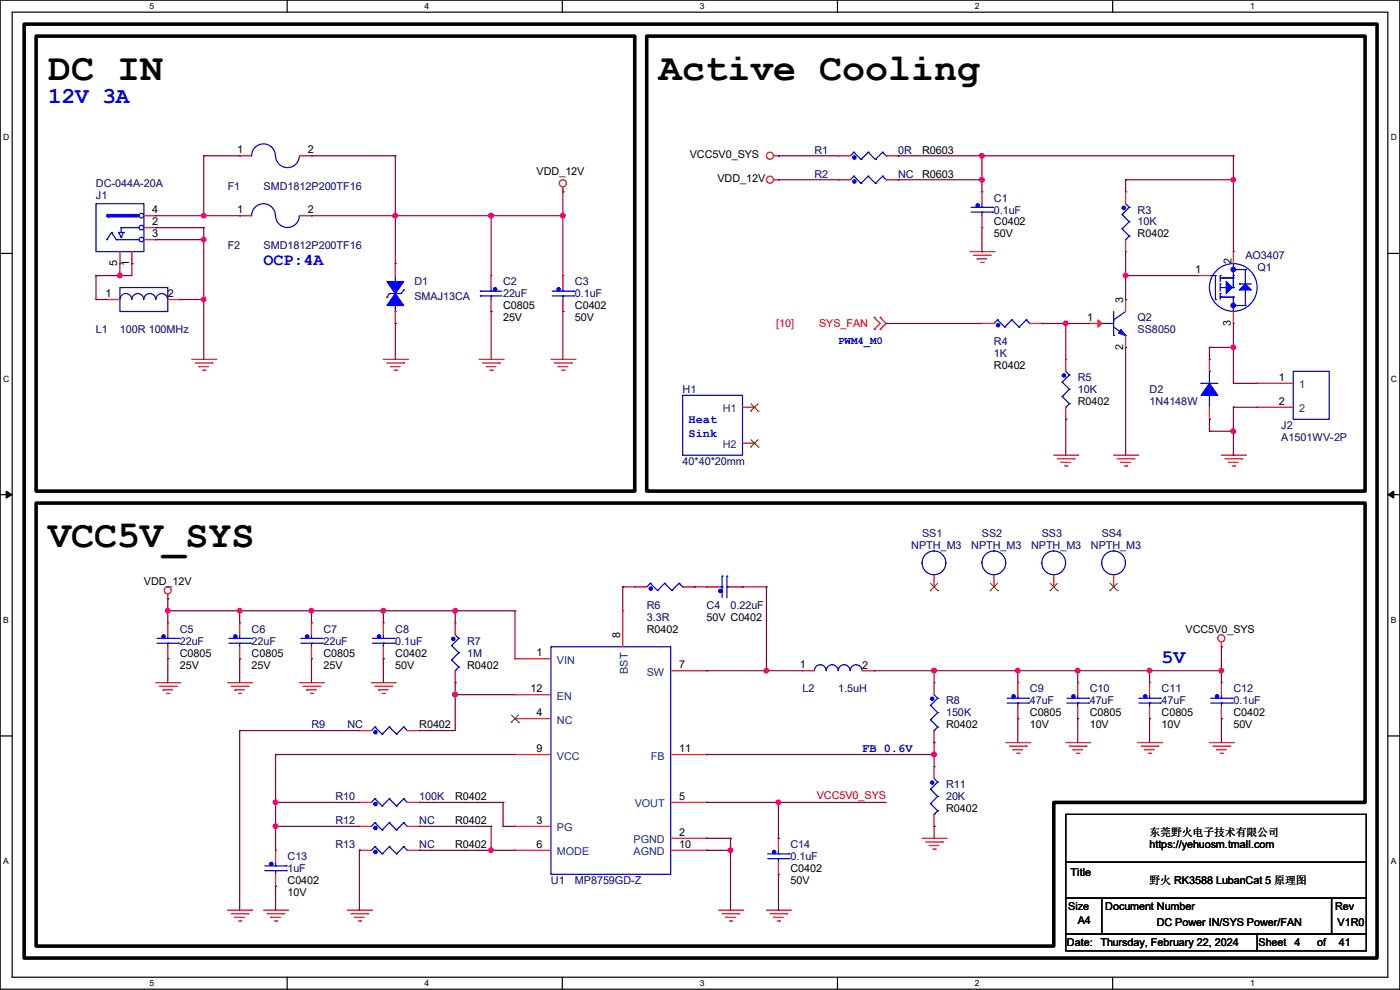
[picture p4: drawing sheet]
<svg xmlns="http://www.w3.org/2000/svg" width="297mm" height="210mm" viewBox="0 0 297 210" stroke-linecap="round" stroke-linejoin="round" font-family="sans-serif">
<path d="M0 0h297v209.8h-297zM2.6 2.6h291.8v204.7h-291.8z" fill="none" stroke="#000" stroke-width=".25"/>
<g fill="#fff">
<path d="M31.7 .3h1v2h-1z"/>
<path d="M31.7 207.6h1v1.9h-1z"/>
</g>
<path d="M60.9 0v2.6M60.9 207.3v2.5" fill="none" stroke="#000" stroke-width=".25"/>
<g fill="#fff">
<path d="M90.1 .3h1v2h-1z"/>
<path d="M90.1 207.6h1v1.9h-1z"/>
</g>
<path d="M119.3 0v2.6M119.3 207.3v2.5" fill="none" stroke="#000" stroke-width=".25"/>
<g fill="#fff">
<path d="M148.5 .3h.9v2h-.9z"/>
<path d="M148.5 207.6h.9v1.9h-.9z"/>
</g>
<path d="M177.7 0v2.6M177.7 207.3v2.5" fill="none" stroke="#000" stroke-width=".25"/>
<g fill="#fff">
<path d="M206.8 .3h1v2h-1z"/>
<path d="M206.8 207.6h1v1.9h-1z"/>
</g>
<path d="M236.1 0v2.6M236.1 207.3v2.5" fill="none" stroke="#000" stroke-width=".25"/>
<g fill="#fff">
<path d="M265.2 .3h1v2h-1z"/>
<path d="M265.2 207.6h1v1.9h-1z"/>
<path d="M.7 28.2h1.2v1.9h-1.2z"/>
<path d="M295.1 28.2h1.2v1.9h-1.2z"/>
<path d="M.7 79.3h1.2v2h-1.2z"/>
<path d="M295.1 79.3h1.2v2h-1.2z"/>
</g>
<path d="M0 53.8h2.6M294.4 53.8h2.6" fill="none" stroke="#000" stroke-width=".25"/>
<g fill="#fff">
<path d="M.7 130.5h1.2v2h-1.2z"/>
<path d="M295.1 130.5h1.1v2h-1.1z"/>
</g>
<path d="M0 104.9h2.6M294.4 104.9h2.6" fill="none" stroke="#000" stroke-width=".25"/>
<path d="M1.3 104.2l1.3 .7-1.3 .8zM294.4 104.9l1.3-.7v1.5z" fill="#000" stroke="#000" stroke-width=".21"/>
<g fill="#fff">
<path d="M.7 181.7h1.2v2h-1.2z"/>
<path d="M295.1 181.7h1.1v2h-1.1z"/>
</g>
<path d="M0 156.1h2.6M294.4 156.1h2.6M226.1 172.8h63.8v10.1h-63.8zM226.1 182.9h63.8v7.6h-63.8zM226.1 190.5h7.6v7.7h-7.6zM226.1 198.2h40.6v3.5h-40.6zM233.7 190.5h48.8v7.7h-48.8zM266.7 198.2h23.2v3.5h-23.2zM282.5 190.5h7.4v7.7h-7.4z" fill="none" stroke="#000" stroke-width=".25"/>
<path d="M5.1 5.1h287v198.1h-287zM7.7 7.7h127v96.5h-127zM137.2 7.7h152.4v96.5h-152.4zM7.7 106.7h281.9v63.5h-66v30.5h-215.9z" fill="none" stroke="#000" stroke-width=".76"/>
<g fill="none" stroke="#f00" stroke-width=".25">
<path d="M119.4 39.7v1M164.1 38.1h1M164.1 33.1h1M165.1 38.1h.1M165.1 33.1h.1M119.4 40.7h.1M205.8 53.4h5.1M206.5 54.1h3.6M207.3 54.9h.1M207.3 54.9h2M208.1 55.7h.5M208.6 55.7h.1"/>
<path d="M210.1 54.1h.1M210.9 53.4h.1M40.7 76.2h5.1M41.4 77h3.6M42.2 77.8h.1M42.2 77.8h2M43 78.5h.5M43.5 78.5h.1M45 77h.1M45.8 76.2h.1M81.3 76.2h5.1M82.1 77h3.5"/>
<path d="M82.8 77.8h.1M82.8 77.8h2.1M83.6 78.5h.5M84.1 78.5h.1M85.6 77h.1M86.4 76.2h.1M101.6 76.2h5.1M102.4 77h3.6M103.2 77.8h.1M103.2 77.8h2M103.9 78.5h.5M104.4 78.5h.1"/>
<path d="M106 77h.1M106.7 76.2h.1M116.9 76.2h5.1M117.6 77h3.6M118.4 77.8h.1M118.4 77.8h2M119.2 78.5h.5M119.7 78.5h.1M121.2 77h.1M122 76.2h.1M185.5 69.9h.1M185.5 67.4h.1"/>
<path d="M185.5 67.4l1.2 1.2-1.2 1.3M186.7 67.4h.1M186.7 69.9h.1M186.7 67.4l1.3 1.2-1.3 1.3M223.6 96.6h5M224.3 97.3h3.6M225.1 98.1h.1M225.1 98.1h2M225.8 98.8h.6M226.4 98.8h.1M227.9 97.3h.1M228.6 96.6h.1"/>
<path d="M236.3 96.6h5M237 97.3h3.6M237.8 98.1h.1M237.8 98.1h2M238.5 98.8h.6M239.1 98.8h.1M240.6 97.3h.1M241.3 96.6h.1M259.1 96.6h5.1M259.9 97.3h3.5M260.6 98.1h.1M260.6 98.1h2.1"/>
<path d="M261.4 98.8h.5M261.9 98.8h.1M263.4 97.3h.1M264.2 96.6h.1M35.6 127h.1M35.6 126v1M259.1 137.2h.1M259.1 136.2v1M33.1 144.8h5M33.8 145.6h3.6M34.6 146.3h.1M34.6 146.3h2"/>
<path d="M35.3 147.1h.6M35.9 147.1h.1M37.4 145.6h.1M38.1 144.8h.1M48.3 144.8h5.1M49.1 145.6h3.5M49.8 146.3h.1M49.8 146.3h2.1M50.6 147.1h.5M51.1 147.1h.1M52.6 145.6h.1M53.4 144.8h.1"/>
<path d="M63.5 144.8h5.1M64.3 145.6h3.6M65.1 146.3h.1M65.1 146.3h2M65.8 147.1h.5M66.3 147.1h.1M67.9 145.6h.1M68.6 144.8h.1M76.2 155h.1M76.2 155h2.6M78.8 144.8h5.1M79.5 145.6h3.6"/>
<path d="M80.3 146.3h.1M80.3 146.3h2M81.1 147.1h.5M81.6 147.1h.1M83.1 145.6h.1M83.9 144.8h.1M86.4 155h2.5M88.9 155h.1M213.4 157.5h5.1M214.2 158.3h3.5M214.9 159h.1M214.9 159h2.1"/>
<path d="M215.7 159.8h.5M216.2 159.8h.1M217.7 158.3h.1M218.5 157.5h.1M226.1 157.5h5.1M226.9 158.3h3.5M227.6 159h.1M227.6 159h2.1M228.4 159.8h.5M228.9 159.8h.1M230.4 158.3h.1M231.2 157.5h.1"/>
<path d="M241.3 157.5h5.1M242.1 158.3h3.6M242.9 159h.1M242.9 159h2M243.6 159.8h.5M244.1 159.8h.1M245.7 158.3h.1M246.4 157.5h.1M256.6 157.5h5.1M257.3 158.3h3.6M258.1 159h.1M258.1 159h2"/>
<path d="M258.9 159.8h.5M259.4 159.8h.1M260.9 158.3h.1M261.7 157.5h.1M195.6 177.8h5.1M196.4 178.6h3.5M197.1 179.4h.1M197.1 179.4h2.1M199.9 178.6h.1M200.7 177.8h.1M48.3 193.1h5.1M49.1 193.8h3.5"/>
<path d="M49.8 194.6h.1M49.8 194.6h2.1M50.6 195.4h.5M51.1 195.4h.1M52.6 193.8h.1M53.4 193.1h.1M55.9 193.1h5.1M56.7 193.8h3.5M57.4 194.6h.1M57.4 194.6h2.1M58.2 195.4h.5M58.7 195.4h.1"/>
<path d="M60.2 193.8h.1M61 193.1h.1M73.7 193.1h5.1M74.5 193.8h3.5M75.2 194.6h.1M75.2 194.6h2.1M76 195.4h.5M76.5 195.4h.1M78 193.8h.1M78.8 193.1h.1M152.4 193.1h5.1M153.2 193.8h3.6"/>
<path d="M154 194.6h.1M154 194.6h2M154.7 195.4h.5M155.2 195.4h.1M156.8 193.8h.1M157.5 193.1h.1M162.6 193.1h5.1M163.4 193.8h3.5M164.1 194.6h.1M164.1 194.6h2.1M164.9 195.4h.5M165.4 195.4h.1"/>
<path d="M166.9 193.8h.1M167.7 193.1h.1M197.9 180.1h.5M198.4 180.1h.1"/>
<circle cx="119.4" cy="38.9" r=".74"/>
<circle cx="163.3" cy="38.1" r=".74"/>
<circle cx="163.3" cy="33" r=".74"/>
<circle cx="35.6" cy="125.2" r=".74"/>
<circle cx="259.1" cy="135.4" r=".74"/>
</g>
<path d="M79.5 154.2h.1M79.5 154.2l-.7 .8M79.5 154.2l1.6 1.5M81.1 155.7h.1M82.6 154.2h.1M82.6 154.2l-1.5 1.5M82.6 154.2l1.5 1.5M84.1 155.7h.1M85.6 154.2h.1M85.6 154.2l-1.5 1.5M85.6 154.2l.8 .8M86.4 155h.1" fill="none" stroke="#00f" stroke-width=".25"/>
<circle cx="79.6" cy="155.3" r=".36" fill="#00f" stroke="#00f" stroke-width=".25"/>
<path d="M22.9 45.8h6.4" fill="none" stroke="#00f" stroke-width=".76"/>
<circle cx="22.9" cy="45.8" r=".38" fill="#00f"/>
<g fill="none" stroke="#00f" stroke-width=".25">
<path d="M53.4 33.1a2.52 2.52 0 0 1 2.5-2.6 2.52 2.52 0 0 1 2.5 2.6M58.5 33.1a2.52 2.52 0 0 0 2.5 2.5 2.52 2.52 0 0 0 2.5-2.5M181.1 32.3h.1M181.1 37.4h.1M181.1 32.3l-.7 .8M181.1 32.3l1.6 1.5M181.1 37.4l-.7 .7M181.1 37.4l1.6 1.5M182.7 33.8h.1M182.7 38.9h.1M184.2 32.3h.1M184.2 37.4h.1"/>
<path d="M184.2 32.3l-1.5 1.5M184.2 32.3l1.5 1.5M184.2 37.4l-1.5 1.5M184.2 37.4l1.5 1.5M185.7 33.8h.1M185.7 38.9h.1M187.2 32.3h.1M187.2 37.4h.1M187.2 32.3l-1.5 1.5M187.2 32.3l.8 .8M187.2 37.4l-1.5 1.5M187.2 37.4l.8 .7"/>
<path d="M188 33.1h.1M188 38.1h.1M20.4 43.2h10.1v10.2h-10.1zM22.6 50.8h.1M23.7 49.3h.1M23.7 49.3l1 1.5M23.7 49.3l-1.1 1.5M24.7 50.8h.1M24.7 50.8h4.8M25.2 49.3h.1M25.2 49.3l.5 1M25.2 49.3h1"/>
<path d="M25.7 48.3h.1M25.7 50.3h.1M25.7 49.3h.1M25.7 48.3h3.8M25.7 48.3v1M26.2 49.3h.1M26.2 49.3l-.5 1M53.4 45.8a2.52 2.52 0 0 1 2.5-2.6 2.52 2.52 0 0 1 2.5 2.6M58.5 45.8a2.52 2.52 0 0 0 2.5 2.5 2.52 2.52 0 0 0 2.5-2.5M83.9 59.7h.1M83.9 58.5v1.2M206 45h4.6"/>
<path d="M206 44h4.6M208.3 45h.1M208.3 44h.1M208.3 43.2v.8M208.3 45v.8M210.6 45h.1M210.6 44h.1M238 45.5h.1M238 48.6h.1M238 45.5l1.6 1.5M238 48.6l1.6 1.5M238.8 50.8h.1"/>
<path d="M238.8 43.2l.8 .8M239.6 44h.1M239.6 47h.1M239.6 50.1h.1M239.6 44l-1.6 1.5M239.6 47l-1.6 1.6M239.6 50.1l-.8 .7M256.6 58.5h1.3M257.9 58.5h.1M257.9 58.5v5M258.9 58.5h.1M258.9 59h2.8"/>
<path d="M258.9 58.5v1.2M261.4 59h.1M261.7 58.5h.1M261.7 59h.1M261.7 55.9h.1M261.7 55.9v5.1M261.7 57.2h2.5M264.2 57.2h.1M264.2 57.2v3M25.4 61h10.2v5.1h-10.2zM27.9 63.5a1.25 1.25 0 0 0-1.2-1.2 1.25 1.25 0 0 0-1.3 1.2M35.6 63.5a1.27 1.27 0 0 0-1.3-1.2 1.27 1.27 0 0 0-1.3 1.2 1.27 1.27 0 0 0-1.3-1.2 1.27 1.27 0 0 0-1.2 1.2 1.25 1.25 0 0 0-1.3-1.2 1.25 1.25 0 0 0-1.2 1.2"/>
<path d="M82.1 63h.1M82.6 62.3h.1M82.6 62.3l-.5 .7M83.9 66.1h.1M83.9 64.8v1.3M85.6 61.5h.1M85.6 61.5l-.5 .8h-2.5M101.9 62.8h.1M101.9 61.8h.1M101.9 62.8h4.6M101.9 61.8h4.6M104.2 62.8h.1"/>
<path d="M104.2 61.8h.1M104.2 61v.8M104.2 62.8v.7M117.1 62.8h4.6M117.1 61.8h4.6M119.4 62.8h.1M119.4 61.8h.1M119.4 61v.8M119.4 62.8v.7M121.7 62.8h.1M121.7 61.8h.1M211.6 67.9h.1"/>
<path d="M211.6 67.9l-.7 .7M211.6 67.9l1.5 1.5M213.1 69.4h.1M214.7 67.9h.1M214.7 67.9l-1.6 1.5M214.7 67.9l1.5 1.5M216.2 69.4h.1M217.7 67.9h.1M217.7 67.9l-1.5 1.5M217.7 67.9l.8 .7M218.5 68.6h.1M226.1 78.8l.8 .7"/>
<path d="M226.9 79.5h.1M226.9 79.5l-1.6 1.6M233.7 68.6h.1M233.7 68.6h2.6M236.3 67.9h.1M236.3 71.2h.1M236.3 69.4l2.5 1.8M236.3 66.1v5.1M238.8 71.2h.1M238.8 66.1l-2.5 1.8M256.6 78.8h.1M256.6 78.8v2.5"/>
<path d="M257.9 63.5h.1M258.9 63h.1M258.9 60.2h.1M258.9 62.3h.1M258.9 63h2.8M258.9 61h2.8M258.9 60.2v1.6M258.9 62.3v1.2M259.1 63h.1M261.7 63h.1M261.7 61h.1M261.7 63v3.1"/>
<path d="M261.7 64.8h2.5M262.9 60.2h.1M262.9 60.2h2.6M264.2 61.5h.1M264.2 64.8h.1M264.2 61.5v3.3M274.4 78.8h7.6v10.1h-7.6zM144.8 83.9h12.7v12.7h-12.7zM225.3 81.1h.1M225.3 84.1h.1M225.3 81.1l1.6 1.5M225.3 84.1l1.6 1.5"/>
<path d="M226.1 86.4h.1M226.9 82.6h.1M226.9 85.6h.1M226.9 82.6l-1.6 1.5M226.9 85.6l-.8 .8M254.8 81.3h.1M254.8 81.3h3.6M256.6 83.9h.1M256.6 83.9v2.5M33.3 136.4h4.6M33.3 135.4h4.6M35.6 136.4h.1"/>
<path d="M35.6 135.4h.1M35.6 134.7v.7M35.6 136.4v.8M37.9 136.4h.1M37.9 135.4h.1M48.6 136.4h4.5M48.6 135.4h4.5M50.8 136.4h.1M50.8 135.4h.1M50.8 134.7v.7M50.8 136.4v.8M53.1 136.4h.1"/>
<path d="M53.1 135.4h.1M63.8 136.4h4.6M63.8 135.4h4.6M66.1 136.4h.1M66.1 135.4h.1M66.1 134.7v.7M66.1 136.4v.8M68.4 136.4h.1M68.4 135.4h.1M79 136.4h4.6M79 135.4h4.6M81.3 136.4h.1"/>
<path d="M81.3 135.4h.1M81.3 134.7v.7M81.3 136.4v.8M83.6 136.4h.1M83.6 135.4h.1M95.8 136.9h.1M95.8 140h.1M95.8 136.9l1.5 1.6M95.8 140l1.5 1.5M96.6 134.7l.7 .7M97.3 135.4h.1M97.3 138.5h.1"/>
<path d="M97.3 135.4l-1.5 1.5M97.3 138.5l-1.5 1.5M116.9 137.2h25.4v48.3h-25.4zM138 123.7h.1M138 123.7l-.8 .8M138 123.7l1.5 1.6M139.5 125.3h.1M141 123.7h.1M141 123.7l-1.5 1.6M141 123.7l1.5 1.6M142.5 125.3h.1M144.1 123.7h.1"/>
<path d="M144.1 123.7l-1.6 1.6M144.1 123.7l.7 .8M144.8 124.5h.1M152.4 124.5h.8M153.2 122.2h.1M153.2 124.5h.1M153.2 122.2v4.6M154.2 122.2h.1M154.2 124.5h.1M154.2 122.2v4.6M154.2 124.5h.8M96.6 142.3h.1"/>
<path d="M97.3 141.5h.1M97.3 141.5l-.7 .8M175.3 142.3a1.25 1.25 0 0 0-1.3-1.3 1.25 1.25 0 0 0-1.2 1.3M177.8 142.3a1.25 1.25 0 0 0-1.2-1.3 1.25 1.25 0 0 0-1.3 1.3M180.3 142.3a1.25 1.25 0 0 0-1.2-1.3 1.25 1.25 0 0 0-1.3 1.3M182.9 142.3a1.25 1.25 0 0 0-1.3-1.3 1.25 1.25 0 0 0-1.2 1.3M197.4 149.6h.1M197.4 152.7h.1M197.4 149.6l1.5 1.6M197.4 152.7l1.5 1.5M198.2 155h.1M198.2 147.4l.7 .7"/>
<path d="M198.9 148.1h.1M198.9 151.2h.1M198.9 154.2h.1M198.9 148.1l-1.5 1.5M198.9 151.2l-1.5 1.5M198.9 154.2l-.7 .8M213.7 149.1h4.5M213.7 148.1h4.5M215.9 149.1h.1M215.9 148.1h.1M215.9 147.4v.7M215.9 149.1v.8"/>
<path d="M218.2 149.1h.1M218.2 148.1h.1M226.4 149.1h4.5M226.4 148.1h4.5M228.6 149.1h.1M228.6 148.1h.1M228.6 147.4v.7M228.6 149.1v.8M230.9 149.1h.1M230.9 148.1h.1M241.6 149.1h4.6M241.6 148.1h4.6"/>
<path d="M243.9 149.1h.1M243.9 148.1h.1M243.9 147.4v.7M243.9 149.1v.8M246.2 149.1h.1M246.2 148.1h.1M256.8 149.1h4.6M256.8 148.1h4.6M259.1 149.1h.1M259.1 148.1h.1M259.1 147.4v.7M259.1 149.1v.8"/>
<path d="M261.4 149.1h.1M261.4 148.1h.1M79.5 179.6h.1M79.5 174.5h.1M79.5 169.5h.1M79.5 179.6l-.7 .8M79.5 179.6l1.6 1.5M79.5 174.5l-.7 .8M79.5 174.5l1.6 1.6M79.5 169.5l-.7 .7M79.5 169.5l1.6 1.5M81.1 176.1h.1"/>
<path d="M81.1 171h.1M82.6 179.6h.1M82.6 174.5h.1M82.6 169.5h.1M82.6 179.6l-1.5 1.5M82.6 179.6l1.5 1.5M82.6 174.5l-1.5 1.6M82.6 174.5l1.5 1.6M82.6 169.5l-1.5 1.5M82.6 169.5l1.5 1.5M84.1 176.1h.1M84.1 171h.1"/>
<path d="M85.6 179.6h.1M85.6 174.5h.1M85.6 169.5h.1M85.6 179.6l-1.5 1.5M85.6 179.6l.8 .8M85.6 174.5l-1.5 1.6M85.6 174.5l.8 .8M85.6 169.5l-1.5 1.5M85.6 169.5l.8 .7M86.4 175.3h.1M86.4 170.2h.1M197.4 167.4h.1"/>
<path d="M197.4 170.5h.1M197.4 167.4l1.5 1.6M197.4 170.5l1.5 1.5M198.2 172.8h.1M198.2 165.1l.7 .8M198.9 165.9h.1M198.9 169h.1M198.9 172h.1M198.9 165.9l-1.5 1.5M198.9 169l-1.5 1.5M198.9 172l-.7 .8M56.2 184.7h4.5"/>
<path d="M56.2 183.7h4.5M58.5 184.7h.1M58.5 183.7h.1M58.5 182.9v.8M58.5 184.7v.8M60.7 184.7h.1M60.7 183.7h.1M81.1 181.1h.1M84.1 181.1h.1M86.4 180.4h.1M162.9 182.2h4.5M162.9 181.1h4.5"/>
<path d="M165.1 182.2h.1M165.1 181.1h.1M165.1 180.4v.7M165.1 182.2v.7M167.4 182.2h.1M167.4 181.1h.1"/>
<circle cx="30" cy="50.8" r=".49"/>
<circle cx="30" cy="45.7" r=".49"/>
<circle cx="30" cy="48.3" r=".49"/>
<circle cx="261.6" cy="61" r="5.1"/>
<circle cx="198.1" cy="119.4" r="2.52"/>
<circle cx="210.8" cy="119.4" r="2.52"/>
<circle cx="223.5" cy="119.4" r="2.52"/>
<circle cx="236.2" cy="119.4" r="2.52"/>
</g>
<g fill="none" stroke="#f00" stroke-width=".25">
<path d="M50.8 33.1h.1M50.8 33.1h2.6M63.5 33.1h2.6M66.1 33.1h.1M177.8 33.1h.1M177.8 38.1h.1M177.8 33.1h2.6M177.8 38.1h2.6M188 33.1h2.5M188 38.1h2.5M190.5 33.1h.1M190.5 38.1h.1"/>
<path d="M25.4 55.9h.1M25.4 53.4v2.5M28 55.9h.1M28 53.4v2.5M30.5 50.8h2.6M30.5 48.3h2.6M30.5 45.8h2.6M33.1 50.8h.1M33.1 48.3h.1M33.1 45.8h.1M50.8 45.8h.1M50.8 45.8h2.6"/>
<path d="M63.5 45.8h2.6M66.1 45.8h.1M83.9 55.9h.1M83.9 55.9v2.6M104.2 58.5h.1M104.2 58.5v2.5M119.4 58.5h.1M119.4 58.5v2.5M208.3 40.7h.1M208.3 48.3h.1M208.3 40.7v2.5M208.3 45.8v2.5"/>
<path d="M238.8 40.7h.1M238.8 53.4h.1M238.8 40.7v2.5M238.8 50.8v2.6M254 58.5h.1M254 58.5h2.6M261.7 53.4h.1M261.7 53.4v2.5M22.9 63.5h.1M22.9 63.5h2.5M35.6 63.5h2.5M38.1 63.5h.1"/>
<path d="M83.9 68.6h.1M83.9 66.1v2.5M104.2 66.1h.1M104.2 63.5v2.6M119.4 66.1h.1M119.4 63.5v2.6M208.3 68.6h.1M208.3 68.6h2.6M218.5 68.6h2.5M221 68.6h.1M226.1 76.2h.1M226.1 76.2v2.6"/>
<path d="M231.2 68.6h.1M231.2 68.6h2.5M238.8 73.7h.1M238.8 63.5h.1M238.8 63.5v2.6M238.8 71.2v2.5M256.6 76.2h.1M256.6 76.2v2.6M261.7 68.6h.1M261.7 66.1v2.5M157.5 86.4h2.6M157.5 94h2.6"/>
<path d="M160.1 86.4h.1M160.1 94h.1M226.1 88.9h.1M226.1 86.4v2.5M256.6 88.9h.1M256.6 86.4v2.5M266.7 81.3h.1M266.7 86.4h.1M266.7 86.4h7.7M266.7 81.3h7.7M35.6 132.1h.1M35.6 139.7h.1"/>
<path d="M35.6 132.1v2.6M35.6 137.2v2.5M50.8 132.1h.1M50.8 139.7h.1M50.8 132.1v2.6M50.8 137.2v2.5M66.1 132.1h.1M66.1 139.7h.1M66.1 132.1v2.6M66.1 137.2v2.5M81.3 132.1h.1M81.3 139.7h.1"/>
<path d="M81.3 132.1v2.6M81.3 137.2v2.5M96.6 132.1h.1M96.6 132.1v2.6M109.3 139.7h.1M109.3 139.7h7.6M132.1 129.6h.1M132.1 129.6v7.6M134.7 124.5h.1M134.7 124.5h2.5M144.8 124.5h2.6M147.4 124.5h.1"/>
<path d="M149.9 124.5h.1M149.9 124.5h2.5M155 124.5h2.5M157.5 124.5h.1M198.2 124.5h.1M198.2 122v2.5M210.9 124.5h.1M210.9 122v2.5M223.6 124.5h.1M223.6 122v2.5M236.3 124.5h.1M236.3 122v2.5"/>
<path d="M96.6 144.8h.1M96.6 142.3v2.5M109.3 152.4h.1M109.3 147.4h.1M109.3 152.4h7.6M109.3 147.4h7.6M142.3 142.3h7.6M149.9 142.3h.1M170.2 142.3h.1M170.2 142.3h2.6M182.9 142.3h2.6M185.5 142.3h.1"/>
<path d="M198.2 144.8h.1M198.2 157.5h.1M198.2 144.8v2.6M198.2 155v2.5M215.9 144.8h.1M215.9 152.4h.1M215.9 144.8v2.6M215.9 149.9v2.5M228.6 144.8h.1M228.6 152.4h.1M228.6 144.8v2.6M228.6 149.9v2.5"/>
<path d="M243.9 144.8h.1M243.9 152.4h.1M243.9 144.8v2.6M243.9 149.9v2.5M259.1 144.8h.1M259.1 152.4h.1M259.1 144.8v2.6M259.1 149.9v2.5M76.2 175.3h.1M76.2 170.2h.1M76.2 175.3h2.6M76.2 170.2h2.6"/>
<path d="M86.4 175.3h2.5M86.4 170.2h2.5M88.9 175.3h.1M88.9 170.2h.1M109.3 175.3h.1M109.3 160.1h.1M109.3 175.3h7.6M109.3 160.1h7.6M142.3 170.2h7.6M142.3 177.8h7.6M142.3 160.1h7.6M149.9 177.8h.1"/>
<path d="M149.9 170.2h.1M149.9 160.1h.1M165.1 177.8h.1M165.1 177.8v2.6M198.2 162.6h.1M198.2 175.3h.1M198.2 162.6v2.5M198.2 172.8v2.5M58.5 180.4h.1M58.5 188h.1M58.5 180.4v2.5M58.5 185.5v2.5"/>
<path d="M76.2 180.4h.1M76.2 180.4h2.6M86.4 180.4h2.5M88.9 180.4h.1M109.3 180.4h.1M109.3 180.4h7.6M142.3 180.4h7.6M149.9 180.4h.1M165.1 185.5h.1M165.1 182.9v2.6"/>
</g>
<g fill="#00f" stroke="#00f" stroke-width=".25">
<path d="M264.2 60.2l1.3 1.3h-2.6z"/>
<path d="M260.1 59.7l1.3 1.3-1.3 1.3z"/>
<path d="M237.8 69.9l1 1.3-1.5-.5z"/>
<path d="M82.1 59.7h3.5l-1.7 2.6z" fill-rule="evenodd"/>
<path d="M83.9 62.3l1.7 2.5h-3.5z" fill-rule="evenodd"/>
<path d="M256.6 81.3l1.8 2.6h-3.6z" fill-rule="evenodd"/>
<circle cx="238.4" cy="44.1" r=".36"/>
<circle cx="164.2" cy="180.7" r=".36"/>
<circle cx="79.6" cy="180.7" r=".36"/>
<circle cx="261.6" cy="57.2" r=".49"/>
<circle cx="261.6" cy="64.8" r=".49"/>
<circle cx="181.2" cy="33.4" r=".36"/>
<circle cx="34.7" cy="135" r=".36"/>
<circle cx="227.7" cy="147.7" r=".36"/>
<circle cx="49.9" cy="135" r=".36"/>
<circle cx="105" cy="61.4" r=".36"/>
<circle cx="197.8" cy="166" r=".36"/>
<circle cx="96.2" cy="135.5" r=".36"/>
<circle cx="197.8" cy="148.2" r=".36"/>
<circle cx="225.7" cy="79.7" r=".36"/>
<circle cx="57.6" cy="183.3" r=".36"/>
<circle cx="65.2" cy="135" r=".36"/>
<circle cx="211.7" cy="69" r=".36"/>
<circle cx="118.5" cy="61.4" r=".36"/>
<circle cx="79.6" cy="175.7" r=".36"/>
<circle cx="79.6" cy="170.6" r=".36"/>
<circle cx="215" cy="147.7" r=".36"/>
<circle cx="138.1" cy="124.9" r=".36"/>
<circle cx="258.2" cy="147.7" r=".36"/>
<circle cx="207.4" cy="43.6" r=".36"/>
<circle cx="152.8" cy="125.4" r=".36"/>
<circle cx="181.2" cy="38.5" r=".36"/>
<circle cx="243" cy="147.7" r=".36"/>
<circle cx="80.4" cy="135" r=".36"/>
</g>
<g fill="none" stroke="#804000" stroke-width=".21">
<path d="M159.3 87.2h.1M159.3 94.8h.1M159.3 85.6l1.6 1.6M159.3 93.3l1.6 1.5M160.8 85.6l-1.5 1.6M160.8 93.3l-1.5 1.5M160.9 87.2h.1M160.9 94.8h.1M197.4 125.3h.1M197.4 123.7l1.6 1.6M198.9 123.7l-1.5 1.6M199 125.3h.1"/>
<path d="M210.1 125.3h.1M210.1 123.7l1.6 1.6M211.6 123.7l-1.5 1.6M211.7 125.3h.1M222.8 125.3h.1M222.8 123.7l1.6 1.6M224.3 123.7l-1.5 1.6M224.4 125.3h.1M235.5 125.3h.1M235.5 123.7l1.6 1.6M237 123.7l-1.5 1.6M237.1 125.3h.1"/>
<path d="M108.5 153.2h.1M108.5 151.7l1.6 1.5M110 151.7l-1.5 1.5M110.1 153.2h.1"/>
</g>
<path d="M233 67.9l.7 .7-.7 .8z" fill="#f00" stroke="#f00" stroke-width=".25"/>
<g fill="none" stroke="#800040" stroke-width=".25">
<path d="M43.2 33.1h.1M43.2 33.1v12.7M43.2 33.1h7.6M66.1 33.1h17.8M83.9 33.1h.1M83.9 33.1v22.8M165.1 38.1h.1M165.1 33.1h.1M165.1 38.1h12.7M165.1 33.1h12.7M190.5 38.1h.1M190.5 33.1h.1"/>
<path d="M190.5 38.1h17.8M190.5 33.1h71.2M208.3 33.1h.1M208.3 38.1h.1M208.3 33.1v7.6M238.8 38.1h.1M238.8 38.1v2.6M238.8 38.1h22.9M261.7 38.1h.1M261.7 33.1h.1M261.7 33.1v20.3M20.4 58.5h.1"/>
<path d="M20.4 58.5v5M25.4 55.9h.1M25.4 58.5h.1M25.4 55.9v2.6M28 55.9h.1M28 55.9v2.6h-7.6M33.1 48.3h.1M33.1 50.8h.1M33.1 45.8h17.7M33.1 48.3h10.1M33.1 50.8h10.1M43.2 45.8h.1"/>
<path d="M43.2 48.3h.1M43.2 50.8h.1M43.2 48.3v27.9M50.8 45.8h.1M66.1 45.8h.1M66.1 45.8h53.3M83.9 45.8h.1M104.2 45.8h.1M104.2 45.8v12.7M119.4 45.8h.1M119.4 40.7h.1M119.4 40.7v17.8"/>
<path d="M208.3 53.4h.1M208.3 48.3v5.1M238.8 58.5h.1M238.8 58.5h15.2M238.8 53.4v10.1M20.4 63.5h.1M20.4 63.5h2.5M38.1 63.5h.1M38.1 63.5h5.1M43.2 63.5h.1M83.9 68.6h.1M83.9 68.6v7.6"/>
<path d="M104.2 66.1h.1M104.2 66.1v10.1M119.4 66.1h.1M119.4 66.1v10.1M188 68.6h.1M188 68.6h20.3M221 68.6h.1M221 68.6h10.2M226.1 68.6h.1M226.1 68.6v7.6M238.8 73.7h.1M238.8 63.5h.1"/>
<path d="M238.8 73.7v22.9M256.6 73.7h.1M256.6 73.7v2.5M256.6 73.7h5.1M261.7 73.7h.1M261.7 68.6v12.7M226.1 88.9h.1M226.1 88.9v7.7M256.6 88.9h.1M256.6 91.5h.1M256.6 88.9v2.6M256.6 91.5h5.1"/>
<path d="M261.7 86.4h.1M261.7 96.6h.1M261.7 81.3h.1M261.7 86.4h5M261.7 86.4v10.2M261.7 81.3h5M35.6 129.6h.1M35.6 139.7h.1M35.6 127h.1M35.6 129.6h73.7M35.6 127v5.1M35.6 139.7v5.1"/>
<path d="M50.8 139.7h.1M50.8 129.6h.1M50.8 129.6v2.5M50.8 139.7v5.1M66.1 129.6h.1M66.1 139.7h.1M66.1 129.6v2.5M66.1 139.7v5.1M81.3 139.7h.1M81.3 129.6h.1M81.3 129.6v2.5M81.3 139.7v5.1"/>
<path d="M96.6 129.6h.1M96.6 129.6v2.5M109.3 129.6h.1M109.3 129.6v10.1M132.1 124.5h.1M132.1 124.5v5.1M132.1 124.5h2.6M147.4 124.5h.1M147.4 124.5h2.5M157.5 124.5h.1M157.5 124.5h5.1M162.6 124.5h.1"/>
<path d="M162.6 124.5v17.8M259.1 137.2h.1M259.1 137.2v7.6M50.8 155h.1M50.8 155h25.4M50.8 155v38.1M88.9 155h.1M96.6 147.4h.1M96.6 144.8h.1M96.6 147.4h12.7M96.6 144.8v10.2h-7.7M149.9 142.3h.1"/>
<path d="M149.9 142.3h20.3M162.6 142.3h.1M185.5 142.3h.1M185.5 142.3h73.6M198.2 142.3h.1M198.2 157.5h.1M198.2 142.3v2.5M198.2 157.5v5.1M215.9 142.3h.1M215.9 152.4h.1M215.9 142.3v2.5M215.9 152.4v5.1"/>
<path d="M228.6 152.4h.1M228.6 142.3h.1M228.6 142.3v2.5M228.6 152.4v5.1M243.9 142.3h.1M243.9 152.4h.1M243.9 142.3v2.5M243.9 152.4v5.1M259.1 142.3h.1M259.1 152.4h.1M259.1 152.4v5.1M58.5 160.1h.1"/>
<path d="M58.5 170.2h.1M58.5 175.3h.1M58.5 160.1v20.3M58.5 160.1h50.8M58.5 170.2h17.7M58.5 175.3h17.7M88.9 170.2h.1M88.9 175.3h.1M88.9 170.2h17.8M88.9 175.3h15.3M104.2 175.3h.1M104.2 175.3v5.1"/>
<path d="M106.7 175.3h.1M106.7 170.2h.1M106.7 175.3h2.6M106.7 170.2v5.1M149.9 160.1h.1M149.9 177.8h.1M149.9 170.2h.1M149.9 160.1h48.3M149.9 170.2h38.1M149.9 177.8h5.1M155 177.8h.1M155 177.8v15.3"/>
<path d="M165.1 177.8h.1M165.1 170.2h.1M165.1 170.2v7.6M198.2 160.1h.1M198.2 175.3h.1M198.2 175.3v2.5M58.5 188h.1M58.5 188v5.1M76.2 180.4h.1M76.2 180.4v12.7M88.9 180.4h.1M88.9 180.4h20.4"/>
<path d="M104.2 180.4h.1M149.9 180.4h.1M149.9 180.4h5.1M155 180.4h.1M165.1 193.1h.1M165.1 185.5v7.6"/>
</g>
<g fill="#f0f" stroke="#f0f" stroke-width=".25">
<circle cx="83.8" cy="45.7" r=".49"/>
<circle cx="104.2" cy="45.7" r=".49"/>
<circle cx="119.4" cy="45.7" r=".49"/>
<circle cx="43.2" cy="45.7" r=".49"/>
<circle cx="43.2" cy="63.5" r=".49"/>
<circle cx="43.2" cy="50.8" r=".49"/>
<circle cx="25.4" cy="58.4" r=".49"/>
<circle cx="81.3" cy="129.6" r=".49"/>
<circle cx="66.1" cy="129.6" r=".49"/>
<circle cx="259.1" cy="142.3" r=".49"/>
<circle cx="228.6" cy="142.3" r=".49"/>
<circle cx="215.9" cy="142.3" r=".49"/>
<circle cx="50.8" cy="129.6" r=".49"/>
<circle cx="35.6" cy="129.6" r=".49"/>
<circle cx="162.6" cy="142.3" r=".49"/>
<circle cx="58.4" cy="170.2" r=".49"/>
<circle cx="104.2" cy="180.4" r=".49"/>
<circle cx="58.4" cy="175.3" r=".49"/>
<circle cx="198.1" cy="142.3" r=".49"/>
<circle cx="198.1" cy="160" r=".49"/>
<circle cx="155" cy="180.4" r=".49"/>
<circle cx="165.1" cy="170.2" r=".49"/>
<circle cx="96.5" cy="147.3" r=".49"/>
<circle cx="96.5" cy="129.6" r=".49"/>
<circle cx="243.9" cy="142.3" r=".49"/>
<circle cx="261.6" cy="91.5" r=".49"/>
<circle cx="261.6" cy="73.7" r=".49"/>
<circle cx="238.8" cy="58.4" r=".49"/>
<circle cx="261.6" cy="38.1" r=".49"/>
<circle cx="226.1" cy="68.6" r=".49"/>
<circle cx="208.3" cy="33" r=".49"/>
<circle cx="208.3" cy="38.1" r=".49"/>
</g>
<g font-size="8.1">
<text x="10.2" y="17">DC IN</text>
<text x="139.7" y="17">Active Cooling</text>
<text x="10.2" y="116.1">VCC5V_SYS</text>
</g>
<text font-size="4.8" fill="#00f" x="10.2" y="21.9">12V 3A</text>
<text font-size="4.1" fill="#00f" x="246.4" y="140.6">5V</text>
<text font-size="3.6" fill="#00f" x="55.9" y="56.3">OCP:4A</text>
<g font-size="2.5" fill="#00f">
<text x="146.1" y="89.7">Heat</text>
<text x="146.1" y="92.8">Sink</text>
<text x="182.9" y="159.6">FB 0.6V</text>
</g>
<g font-size="2.3">
<text x="50.3" y="32.5">1</text>
<text x="65.3" y="32.5">2</text>
<text x="146.3" y="33.6">VCC5V0_SYS</text>
<text x="195.6" y="32.6">R0603</text>
<text x="113.8" y="37.2">VDD_12V</text>
<text x="152.2" y="38.7">VDD_12V</text>
<text x="195.6" y="37.7">R0603</text>
<text x="32.3" y="47.8">2</text>
<text x="32.3" y="45.2">4</text>
<text x="50.3" y="45.2">1</text>
<text x="65.3" y="45.2">2</text>
<text x="210.9" y="47.8">C0402</text>
<text x="32.3" y="50.3">3</text>
<text x="210.9" y="50.4">50V</text>
<text x="241.3" y="50.4">R0402</text>
<text x="24.9" y="56.4" transform="rotate(-90 24.9 56.4)">5</text>
<text x="27.4" y="56.4" transform="rotate(-90 27.4 56.4)">1</text>
<text x="253.5" y="57.9">1</text>
<text x="261.2" y="55.9" transform="rotate(-90 261.2 55.9)">2</text>
<text x="22.4" y="63">1</text>
<text x="35.6" y="63.1">2</text>
<text x="106.7" y="65.6">C0805</text>
<text x="122" y="65.6">C0402</text>
<text x="238.3" y="64.3" transform="rotate(-90 238.3 64.3)">3</text>
<text x="106.7" y="68.2">25V</text>
<text x="122" y="68.2">50V</text>
<text x="230.7" y="68.1">1</text>
<text x="261.1" y="69.1" transform="rotate(-90 261.1 69.1)">3</text>
<text x="238.3" y="74.2" transform="rotate(-90 238.3 74.2)">2</text>
<text x="210.9" y="78.3">R0402</text>
<text x="271.3" y="80.8">1</text>
<text x="228.6" y="85.9">R0402</text>
<text x="271.3" y="85.9">2</text>
<text x="30.5" y="124">VDD_12V</text>
<text x="149.9" y="131.7">50V C0402</text>
<text x="131.6" y="135.4" transform="rotate(-90 131.6 135.4)">8</text>
<text x="137.2" y="134.2">R0402</text>
<text x="251.5" y="134.2">VCC5V0_SYS</text>
<text x="38.1" y="139.3">C0805</text>
<text x="38.1" y="141.8">25V</text>
<text x="53.4" y="139.3">C0805</text>
<text x="53.4" y="141.8">25V</text>
<text x="68.6" y="139.3">C0805</text>
<text x="68.6" y="141.8">25V</text>
<text x="83.9" y="139.3">C0402</text>
<text x="83.9" y="141.8">50V</text>
<text x="99.1" y="141.8">R0402</text>
<text x="113.8" y="139.2">1</text>
<text x="144.1" y="141.7">7</text>
<text x="169.7" y="141.7">1</text>
<text x="182.9" y="141.8">2</text>
<text x="112.6" y="146.8">12</text>
<text x="88.9" y="154.5">R0402</text>
<text x="113.8" y="151.9">4</text>
<text x="200.7" y="154.5">R0402</text>
<text x="218.5" y="152">C0805</text>
<text x="218.5" y="154.5">10V</text>
<text x="231.2" y="152">C0805</text>
<text x="231.2" y="154.5">10V</text>
<text x="246.4" y="152">C0805</text>
<text x="246.4" y="154.5">10V</text>
<text x="261.7" y="152">C0402</text>
<text x="261.7" y="154.5">50V</text>
<text x="113.8" y="159.5">9</text>
<text x="144.1" y="159.5">11</text>
<text x="96.6" y="169.8">R0402</text>
<text x="144.1" y="169.7">5</text>
<text x="200.7" y="172.3">R0402</text>
<text x="96.6" y="179.9">R0402</text>
<text x="96.6" y="174.8">R0402</text>
<text x="113.8" y="174.8">3</text>
<text x="113.8" y="179.8">6</text>
<text x="144.1" y="177.3">2</text>
<text x="144.1" y="179.8">10</text>
<text x="243.9" y="177.4">东莞野火电子技术有限公司</text>
<text x="243.9" y="179.9">https://yehuosm.tmall.com</text>
<text x="167.7" y="185">C0402</text>
<text x="227.1" y="185.8">Title</text>
<text x="61" y="187.5">C0402</text>
<text x="61" y="190.1">10V</text>
<text x="167.7" y="187.5">50V</text>
<text x="243.9" y="187.5">野火 RK3588 LubanCat 5 原理图</text>
<text x="226.6" y="193.1">Size</text>
<text x="228.6" y="195.9">A4</text>
<text x="234.5" y="193.1">Document Number</text>
<text x="245.4" y="196.4">DC Power IN/SYS Power/FAN</text>
<text x="283.3" y="193.1">Rev</text>
<text x="283.8" y="196.4">V1R0</text>
<text x="226.4" y="200.7">Date:</text>
<text x="233.5" y="200.7">Thursday, February 22, 2024</text>
<text x="267" y="200.7">Sheet</text>
<text x="274.6" y="200.7">4</text>
<text x="279.4" y="200.7">of</text>
<text x="284" y="200.7">41</text>
</g>
<g font-size="2.3" fill="#000080">
<text x="172.8" y="32.6">R1</text>
<text x="190.5" y="32.6">0R</text>
<text x="20.4" y="39.7">DC-044A-20A</text>
<text x="48.3" y="40.2">F1</text>
<text x="55.9" y="40.2">SMD1812P200TF16</text>
<text x="172.8" y="37.7">R2</text>
<text x="190.5" y="37.7">NC</text>
<text x="20.4" y="42.2">J1</text>
<text x="210.9" y="42.8">C1</text>
<text x="210.9" y="45.3">0.1uF</text>
<text x="241.3" y="45.3">R3</text>
<text x="241.3" y="47.8">10K</text>
<text x="48.3" y="52.9">F2</text>
<text x="55.9" y="52.9">SMD1812P200TF16</text>
<text x="264.2" y="54.9">AO3407</text>
<text x="266.7" y="57.5">Q1</text>
<text x="87.9" y="60.5">D1</text>
<text x="87.9" y="63.6">SMAJ13CA</text>
<text x="106.7" y="60.5">C2</text>
<text x="106.7" y="63.1">22uF</text>
<text x="122" y="60.5">C3</text>
<text x="122" y="63.1">0.1uF</text>
<text x="20.4" y="70.7">L1</text>
<text x="25.4" y="70.7">100R 100MHz</text>
<text x="241.3" y="68.2">Q2</text>
<text x="241.3" y="70.7">SS8050</text>
<text x="210.9" y="73.2">R4</text>
<text x="210.9" y="75.8">1K</text>
<text x="144.8" y="83.4">H1</text>
<text x="228.6" y="80.9">R5</text>
<text x="228.6" y="83.4">10K</text>
<text x="243.9" y="83.4">D2</text>
<text x="243.9" y="85.9">1N4148W</text>
<text x="271.8" y="91">J2</text>
<text x="271.8" y="93.6">A1501WV-2P</text>
<text x="144.8" y="98.6">40*40*20mm</text>
<text x="195.6" y="113.9">SS1</text>
<text x="208.3" y="113.9">SS2</text>
<text x="221" y="113.9">SS3</text>
<text x="233.7" y="113.9">SS4</text>
<text x="193.3" y="116.4">NPTH_M3</text>
<text x="206" y="116.4">NPTH_M3</text>
<text x="218.7" y="116.4">NPTH_M3</text>
<text x="231.4" y="116.4">NPTH_M3</text>
<text x="137.2" y="129.1">R6</text>
<text x="137.2" y="131.7">3.3R</text>
<text x="149.9" y="129.1">C4</text>
<text x="155" y="129.1">0.22uF</text>
<text x="38.1" y="134.2">C5</text>
<text x="38.1" y="136.7">22uF</text>
<text x="53.4" y="134.2">C6</text>
<text x="53.4" y="136.7">22uF</text>
<text x="68.6" y="134.2">C7</text>
<text x="68.6" y="136.7">22uF</text>
<text x="83.9" y="134.2">C8</text>
<text x="83.9" y="136.7">0.1uF</text>
<text x="99.1" y="136.7">R7</text>
<text x="99.1" y="139.3">1M</text>
<text x="170.2" y="146.9">L2</text>
<text x="177.8" y="146.9">1.5uH</text>
<text x="200.7" y="149.4">R8</text>
<text x="218.5" y="146.9">C9</text>
<text x="218.5" y="149.4">47uF</text>
<text x="231.2" y="146.9">C10</text>
<text x="231.2" y="149.4">47uF</text>
<text x="246.4" y="146.9">C11</text>
<text x="246.4" y="149.4">47uF</text>
<text x="261.7" y="146.9">C12</text>
<text x="261.7" y="149.4">0.1uF</text>
<text x="66.1" y="154.5">R9</text>
<text x="73.7" y="154.5">NC</text>
<text x="200.7" y="152">150K</text>
<text x="200.7" y="167.2">R11</text>
<text x="71.2" y="169.8">R10</text>
<text x="88.9" y="169.8">100K</text>
<text x="200.7" y="169.8">20K</text>
<text x="71.2" y="179.9">R13</text>
<text x="71.2" y="174.8">R12</text>
<text x="88.9" y="179.9">NC</text>
<text x="88.9" y="174.8">NC</text>
<text x="167.7" y="179.9">C14</text>
<text x="61" y="182.5">C13</text>
<text x="61" y="185">1uF</text>
<text x="167.7" y="182.5">0.1uF</text>
<text x="116.9" y="187.5">U1</text>
<text x="122" y="187.5">MP8759GD-Z</text>
</g>
<g font-size="2.3" fill="#f00">
<text x="164.6" y="69.4">[10]</text>
<text x="173.8" y="69.4">SYS_FAN</text>
<text x="173.3" y="169.5">VCC5V0_SYS</text>
</g>
<text font-size="2.3" fill="#00f" x="177.8" y="73">PWM4_M0</text>
<g font-size="2.3" fill="#004080">
<text x="275.6" y="82.4">1</text>
<text x="153.3" y="87.5">H1</text>
<text x="275.6" y="87.5">2</text>
<text x="153.3" y="95.1">H2</text>
<text x="118.2" y="140.8">VIN</text>
<text x="133.2" y="142.9" transform="rotate(-90 133.2 142.9)">BST</text>
<text x="137.2" y="143.3">SW</text>
<text x="118.2" y="148.4">EN</text>
<text x="118.2" y="153.5">NC</text>
<text x="118.2" y="161.1">VCC</text>
<text x="138.1" y="161.1">FB</text>
<text x="134.7" y="171.3">VOUT</text>
<text x="118.2" y="176.4">PG</text>
<text x="134.4" y="178.9">PGND</text>
<text x="118.2" y="181.4">MODE</text>
<text x="134.4" y="181.4">AGND</text>
</g>
<g font-size="1.8">
<text x="31.7" y="1.9">5</text>
<text x="90.1" y="1.9">4</text>
<text x="148.5" y="1.9">3</text>
<text x="206.8" y="1.9">2</text>
<text x="265.2" y="1.9">1</text>
<text x=".7" y="29.8">D</text>
<text x="295.1" y="29.8">D</text>
<text x=".7" y="80.9">C</text>
<text x="295.1" y="80.9">C</text>
<text x=".7" y="132.1">B</text>
<text x="295.1" y="132.1">B</text>
<text x=".7" y="183.3">A</text>
<text x="295.1" y="183.3">A</text>
<text x="31.7" y="209.2">5</text>
<text x="90.1" y="209.2">4</text>
<text x="148.5" y="209.2">3</text>
<text x="206.8" y="209.2">2</text>
<text x="265.2" y="209.2">1</text>
</g>
</svg>
